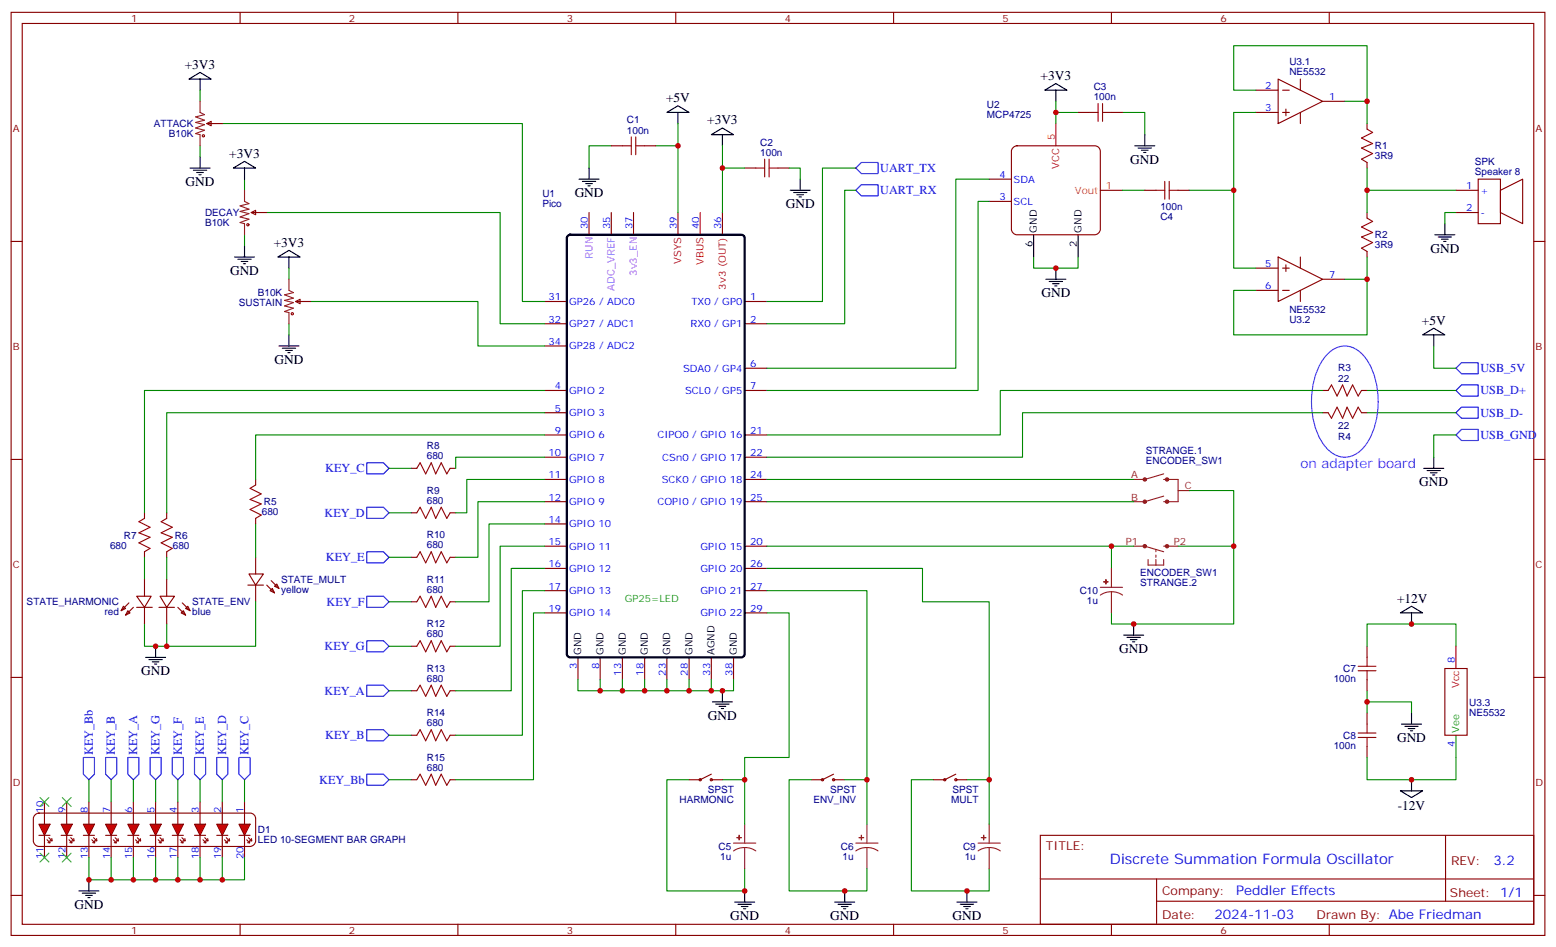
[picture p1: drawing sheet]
<svg xmlns="http://www.w3.org/2000/svg" width="494mm" height="300mm" viewBox="0 0 494 300" stroke-linecap="round" stroke-linejoin="round" font-family="sans-serif">
<g fill="none" stroke="#870000" stroke-width=".35">
<path d="M3.5 3.9h486.9v292.8h-486.9zM7.1 7.4h479.7v285.8h-479.7zM76.2 3.9v3.5M145.3 3.9v3.5M214.5 3.9v3.5M283.6 3.9v3.5M352.8 3.9v3.5M421.9 3.9v3.5M65.6 39.2l1.4-.7v1.4zM65.6 39.2h5M342.2 35.7h3.5M352.8 35.7h3.5"/>
<path d="M398.6 28.6h7.1M398.6 35.7h7.1M405.7 25.1l14.1 7-14.1 7.1zM407.1 28.6h2.1M407.1 35.7h2.1M408.2 34.6v2.1M412.7 25.1v3.5M412.7 35.7v3.5M419.8 32.1h7.1M433.9 39.2v1.8M194 46.2h3.6M204.6 46.2h3.5"/>
<path d="M236.4 53.3h3.5M246.9 53.3h3.6M314 56.8h7M321.6 46.8l1.2-.6h24.7l1.2 .6 .5 1.2v24.7l-.5 1.3-1.2 .5h-24.7l-1.3-.6-.5-1.2v-24.7zM433.9 51.5v1.8M469.2 56.8h7v14.1h-7zM3.5 76.6h3.6M79.7 67.4l1.4-.7v1.4zM79.7 67.4h5M187 67.4v7.1M194 67.4v7.1M201.1 67.4v7.1"/>
<path d="M215.2 67.4v7.1M229.3 67.4v7.1M314 63.9h7M349.2 60.4h7.1M363.4 60.4h3.5M373.9 60.4h3.6M433.9 67.4v1.8M433.9 79.8v1.7M462.1 60.4h7.1M462.1 67.4h7.1M476.2 60.4l7.1-3.6v14.1l-7.1-3.5zM486.8 76.6h3.6"/>
<path d="M93.8 95.6l1.4-.7v1.4zM93.8 95.6h5M172.9 95.6h7M236.4 95.6h7M398.6 92.1h7.1M398.6 85.1h7.1M405.7 81.5l14.1 7.1-14.1 7zM407.1 92.1h2.1M407.1 85.1h2.1M408.2 84v2.1M412.7 81.5v3.6M412.7 92.1v3.5"/>
<path d="M419.8 88.6h7.1M172.9 109.7h7M172.9 102.7h7M236.4 102.7h7M236.4 116.8h7M172.9 138h7M172.9 123.9h7M172.9 130.9h7M236.4 138h7M236.4 123.9h7M419.8 123.9h1.8M419.8 130.9h1.8"/>
<path d="M432.2 123.9h1.7M432.2 130.9h1.7M3.5 145.7h3.6M81.1 152.1v1.7M172.9 159.1h7M172.9 152.1h7M172.9 145h7M236.4 159.1h7M236.4 152.1h7M236.4 145h7M486.8 145.7h3.6M45.9 162.7v1.7"/>
<path d="M45.9 175v1.8M52.9 162.7v1.7M52.9 175v1.8M81.1 164.4v1.8M81.1 176.8v5.3M172.9 173.2h7M172.9 166.2h7M236.4 173.2h7M39.2 192.3l.7 .7-1.4 .7zM40.6 193.7l.7 .7-1.4 .7zM40.9 191.2l-2.4 2.5M42.3 192.7l-2.4 2.4"/>
<path d="M43.4 189.1h4.6l-2.1 3.6zM43.4 192.7h4.9M45.9 183.8v5.3M45.9 192.7v5.2M50.4 192.7h5M50.8 189.1h4.6l-2.5 3.6zM52.9 183.8v5.3M52.9 192.7v5.2M56.4 192.7l2.5 2.4M57.5 194.4l.7-.7 .7 1.4zM57.9 191.2l2.4 2.5M58.9 193l.7-.7 .7 1.4z"/>
<path d="M78.7 185.6h4.9M79 182.1h4.6l-2.5 3.5zM81.1 185.6v5.3M84.7 185.6l2.4 2.5M85.7 187.4l.7-.7 .7 1.4zM86.1 184.2l2.4 2.5M87.8 185.2l.7 1.5-1.4-.8zM172.9 194.4h7M172.9 187.4h7M172.9 180.3h7M236.4 194.4h7M236.4 187.4h7"/>
<path d="M236.4 180.3h7M3.5 214.9h3.6M183.4 208.5v7.1M190.5 208.5v7.1M197.6 208.5v7.1M204.6 208.5v7.1M211.7 208.5v7.1M218.7 208.5v7.1M225.8 208.5v7.1M232.8 208.5v7.1M433.9 205v3.5M433.9 215.6v3.5"/>
<path d="M458.6 212.1h7.1v21.1h-7.1zM486.8 214.9h3.6M433.9 226.2v3.5M433.9 236.7v3.6M49.4 257.9v3.5M56.4 257.9v3.5M63.5 257.9v3.5M70.6 257.9v3.5M77.6 257.9v3.5M225.8 245.6l-3.6 1.7h-3.5M225.8 247.3h3.5M264.6 245.6l-3.5 1.7h-3.6"/>
<path d="M264.6 247.3h3.5M303.4 245.6l-3.5 1.7h-3.6M303.4 247.3h3.5M47.6 265h3.6M49.4 265v3.5M50.2 266.4l.9 .9M50.8 265.7l1 1M51.1 266.7v.7l-.6-.1M51.7 266l.1 .7h-.6M54.7 265h3.5M56.4 265v3.5M57.2 266.4l.9 .9"/>
<path d="M57.7 265.7l1 1M58.1 266.7v.7l-.6-.1M58.7 266l.1 .7h-.6M61.7 265h3.6M63.5 265v3.5M64.4 266.4l.9 .9M65 265.7l1 1M65.3 266.7v.7l-.6-.1M65.9 266l.1 .7h-.6M68.8 265h3.5M70.6 265v3.5M71.3 266.4l.9 1"/>
<path d="M71.8 265.7l1 1M72.2 266.7l-.1 .7-.6-.1M72.8 266l.1 .7h-.6M75.8 265h3.6M77.6 265v3.5M78.3 266.4l.9 1M78.9 265.7l1 1M79.2 266.7v.7l-.6-.1M79.8 266l.1 .7h-.6M330.2 265h156.6v28.2h-156.6zM330.2 278.8h156.5M367.1 278.8v14.1"/>
<path d="M458.8 265v20.9M3.5 284h3.6M76.2 293.2v3.5M145.3 293.2v3.5M214.5 293.2v3.5M283.6 293.2v3.5M352.8 293.2v3.5M367.1 285.9h119.6M421.9 293.2v3.5M486.8 284h3.6"/>
<circle cx="222.3" cy="247.3" r=".35"/>
<circle cx="225.8" cy="247.3" r=".35"/>
<circle cx="261.1" cy="247.3" r=".35"/>
<circle cx="264.6" cy="247.3" r=".35"/>
<circle cx="299.9" cy="247.3" r=".35"/>
<circle cx="303.4" cy="247.3" r=".35"/>
</g>
<path d="M335.1 39.2v7M222.2 67.4v7.1M462.1 205v7.1" fill="none" stroke="#f00" stroke-width=".35"/>
<path d="M180.2 74.9l.8-.4h54.3l.6 .2 .4 .5 .1 132.3-.3 .6-.5 .4h-54.6l-.7-.2-.3-.5-.1-132.3z" fill="none" stroke="#000" stroke-width=".71"/>
<g fill="none" stroke="#000" stroke-width=".35">
<path d="M60 25.1l3.5-2.1 3.5 2.1zM63.5 25.1v3.5M211.7 35.7l3.5-2.2 3.5 2.2zM215.2 35.7v3.5M331.6 28.6l3.5-2.1 3.6 2.1zM335.1 28.6v3.5M60.3 53.3h6.4M61.4 54h4.2M62.4 54.7h2.2M63.1 55.4h.8M63.5 49.8v3.5M74.1 53.3l3.5-2.1 3.5 2.1z"/>
<path d="M77.6 53.3v3.5M183.8 56.8h6.3M184.9 57.5h4.2M185.9 58.2h2.1M186.6 58.9h.7M187 53.3v3.5M225.8 42.7l3.5-2.1 3.5 2.1zM229.3 42.7v3.5M254 56.8v3.6M360.2 46.2h6.3M361.2 47h4.3M362.3 47.7h2.1"/>
<path d="M363 48.4h.7M363.4 42.7v3.5M77.6 78v3.5M250.8 60.4h6.4M251.9 61.1h4.2M252.9 61.8h2.2M253.6 62.5h.8M328.1 74.5v7M342.2 74.5v7M455.4 74.5h6.4M456.5 75.2h4.2M457.6 75.9h2.1"/>
<path d="M458.3 76.6h.7M458.6 70.9v3.6M74.4 81.5h6.4M75.5 82.2h4.2M76.6 82.9h2.1M77.3 83.6h.7M88.2 81.5l3.5-2.1 3.5 2.1zM91.7 81.5v3.6M332 88.6h6.3M333 89.3h4.3M334.1 90h2.1M334.8 90.7h.7"/>
<path d="M335.1 85.1v3.5M88.5 109.7h6.4M89.6 110.5h4.2M90.7 111.2h2.1M91.4 111.9h.7M91.7 106.2v3.5M451.6 106.2l3.5-2.1 3.5 2.1zM455.1 106.2v3.5M451.9 148.6h6.4M453 149.3h4.2M454 150h2.1M454.7 150.7h.7"/>
<path d="M455.1 145v3.6M359.8 197.9v3.6M444.5 194.4l3.5-2.1 3.6 2.1zM448 194.4v3.5M46.2 208.5h6.4M47.3 209.2h4.2M48.3 209.9h2.1M49 210.6h.7M49.4 205v3.5M229.3 219.1v3.5M356.7 201.5h6.3M357.7 202.2h4.2"/>
<path d="M358.8 202.9h2.1M359.5 203.6h.7M226.1 222.6h6.4M227.2 223.3h4.2M228.2 224h2.2M229 224.8h.7M444.9 229.7h6.3M445.9 230.4h4.2M447 231.1h2.1M447.7 231.8h.7M448 226.2v3.5M444.5 250.9h7.1l-3.6 2.1z"/>
<path d="M448 247.3v3.6M28.2 279.1v3.5M25 282.6h6.4M26.1 283.3h4.2M27.2 284h2.1M27.9 284.7h.7M233.2 286.1h6.3M234.2 286.8h4.3M235.3 287.5h2.1M236 288.3h.7M236.4 282.6v3.5M264.9 286.1h6.4"/>
<path d="M266 286.8h4.2M267.1 287.5h2.1M267.8 288.3h.7M268.1 282.6v3.5M303.7 286.1h6.4M304.8 286.8h4.2M305.9 287.5h2.1M306.6 288.3h.7M306.9 282.6v3.5"/>
</g>
<g fill="none" stroke="#008700" stroke-width=".35">
<path d="M63.5 28.6v3.5M70.6 39.2h95.2v56.4h7.1M215.2 39.2v28.2M335.1 32.1v7.1M335.1 35.7h7.1M356.3 35.7h7.1v7M398.6 28.6h-7v-14.1h42.3v24.7M398.6 35.7h-7v49.4h7M426.9 32.1h7M63.5 46.2v3.6M77.6 56.8v3.6M194 46.2h-7v7.1"/>
<path d="M208.1 46.2h7.1M229.3 46.2v21.2M229.3 53.3h7.1M250.5 53.3h3.5v3.5M271.6 53.3h-10.5v42.3h-17.7M314 56.8h-10.6v60h-60M433.9 53.3v14.1M77.6 74.5v3.5M84.7 67.4h74v35.3h14.2M271.6 60.4h-3.5v42.3h-24.7M314 63.9h-3.6v60h-67M356.3 60.4h7.1"/>
<path d="M377.5 60.4h14.1M433.9 60.4h28.2M462.1 67.4h-3.5v3.5M91.7 85.1v3.5M98.8 95.6h52.9v14.1h21.2M328.1 81.5v3.6h14.1v-3.6M426.9 88.6h7M433.9 81.5v24.7h-42.3v-14.1h7M91.7 102.7v3.5M455.1 109.7v7.1h7M419.8 123.9h-102.3v14.1h-74.1M419.8 130.9h-95.2v14.1h-81.2"/>
<path d="M433.9 130.9h28.2M433.9 123.9h28.2M462.1 138h-7v7M243.4 152.1h116.4M243.4 159.1h116.4M377.5 155.6h14.1v42.3h-38.8v-3.5M45.9 176.8v7M52.9 176.8v7M81.1 166.2v10.6M243.4 173.2h116.4M352.8 173.2v7.1M373.9 173.2h17.7"/>
<path d="M45.9 197.9v7.1h7v-7.1M81.1 190.9v14.1h-28.2M243.4 180.3h49.4v10.6h21.2v70.5M243.4 187.4h31.8v74M243.4 194.4h7.1v45.9h-14.1v21.1M183.4 215.6v3.5h49.4v-3.5M190.5 215.6v3.5M197.6 215.6v3.5M204.6 215.6v3.5M211.7 215.6v3.5M218.7 215.6v3.5M225.8 215.6v3.5"/>
<path d="M433.9 205v-7.1h28.2v7.1M433.9 219.1v7.1M433.9 222.6h14.1v3.6M218.7 247.3h-7v35.3h24.7v-7M229.3 247.3h7.1M257.5 247.3h-7v35.3h24.7v-7M268.1 247.3h7.1M296.3 247.3h-7v35.3h24.7v-7M306.9 247.3h7.1M433.9 240.3v7h28.2v-7"/>
</g>
<g fill="none" stroke="#a10000" stroke-width=".35">
<path d="M345.7 35.7h2.8M348.5 32.8v5.7M350 35.7h2.8M350 32.8v5.7M197.6 46.2h2.8M200.4 43.4v5.7M201.8 46.2h2.8M201.8 43.4v5.7M239.9 53.3h2.8M242.7 50.5v5.6M244.1 53.3h2.8M244.1 50.5v5.6"/>
<path d="M369.7 57.5v5.7M371.1 57.5v5.7M433.9 41l1.8 1-3.5 1.8 3.5 1.7-3.5 1.5 3.5 1.7-3.5 1.8 1.7 1M366.9 60.4h2.8M371.1 60.4h2.8M433.9 69.2l1.8 1-3.5 1.8 3.5 1.8-3.5 1.4 3.5 1.7-3.5 1.8 1.7 1.1M421.6 123.9l1-1.8 1.8 3.5 1.8-3.5 1.4 3.5 1.7-3.5 1.8 3.5 1.1-1.7M421.6 130.9l1 1.8 1.8-3.5 1.8 3.5 1.4-3.5 1.7 3.5 1.8-3.5 1.1 1.7M81.1 153.8l-1.7 1.1 3.5 1.8-3.5 1.7 3.5 1.4-3.5 1.8 3.5 1.8-1.8 1M45.9 164.4l-1.8 1.1 3.5 1.8-3.5 1.7 3.5 1.4-3.5 1.8 3.5 1.8-1.7 1M52.9 164.4l-1.7 1.1 3.5 1.8-3.5 1.7 3.5 1.4-3.5 1.8 3.5 1.8-1.8 1M431.1 212.8h5.6"/>
<path d="M431.1 211.3h5.6M433.9 208.5v2.8M433.9 212.8v2.8M431.1 233.9h5.6M431.1 232.5h5.6M433.9 229.7v2.8M433.9 233.9v2.8"/>
<circle cx="64.6" cy="43.1" r=".35"/>
<circle cx="78.7" cy="71.3" r=".35"/>
<circle cx="92.8" cy="99.5" r=".35"/>
</g>
<g fill="none" stroke="#00f" stroke-width=".35">
<path d="M273.4 58.6h5.3v3.5h-5.3l-1.8-1.7zM273.4 51.5h5.3v3.6h-5.3l-1.8-1.8zM463.9 115h5.3v3.6h-5.3l-1.8-1.8zM463.9 122.1h5.3v3.5h-5.3l-1.8-1.7zM463.9 129.2h5.3v3.5h-5.3l-1.8-1.8zM463.9 136.2h5.3v3.5h-5.3l-1.8-1.7zM116.4 146.8h5.3l1.8 1.8-1.8 1.7h-5.3zM116.4 175h5.3l1.8 1.8-1.8 1.7h-5.3zM116.4 160.9h5.3l1.8 1.8-1.8 1.7h-5.3zM116.4 189.1h5.3l1.8 1.8-1.8 1.8h-5.3zM116.4 203.2h5.3l1.8 1.8-1.8 1.8h-5.3zM116.4 217.3h5.3l1.8 1.8-1.8 1.8h-5.3z"/>
<path d="M116.4 231.5h5.3l1.8 1.7-1.8 1.8h-5.3zM116.4 245.6h5.3l1.8 1.7-1.8 1.8h-5.3z"/>
</g>
<path d="M421.5 112.2a7.3 7.3 0 0 1 11.6 1 25.9 25.9 0 0 1 2.3 24.6 11.1 11.1 0 0 1-7.4 7.1 8.3 8.3 0 0 1-8.2-4.4 26.3 26.3 0 0 1 0-26.2z" fill="none" stroke="#60f" stroke-width=".35"/>
<g fill="none" stroke="#8c2424" stroke-width=".35">
<path d="M63.5 32.1v3.6l1.4 .7-2.8 .7 2.8 1-2.8 .7 2.8 .7-2.8 1.1 2.8 .7-2.8 1.1 1.4 .3v3.5M77.6 60.4v3.5l1.4 .7-2.8 .7 2.8 1.1-2.8 .7 2.8 .7-2.8 1 2.8 .7-2.8 1.1 1.4 .3v3.6M91.7 88.6v3.5l1.4 .7-2.8 .7 2.8 1.1-2.8 .7 2.8 .7-2.8 1 2.8 .8-2.8 1 1.4 .4v3.5M369.4 150.3l-6 1.8h-3.6M369.4 152.1h4.5v7h-4.5M369.4 157.4l-6 1.7h-3.6M373.9 155.6h3.6M359.8 173.2h3.6l6 1.8M364.4 177.5v1.7h5v-1.7M366.9 174.3v.7M366.9 176.1v.7M366.9 177.5v1.7"/>
<path d="M369.4 173.2h4.5M232.8 267.4h7.1M236.4 268.9l1.8 .2 1.7 .8M236.4 268.9l-1.9 .2-1.7 .8M236.4 261.4v6M236.4 268.9v6.7M271.6 267.4h7.1M275.2 268.9l1.8 .2 1.7 .8M275.2 268.9l-1.9 .2-1.7 .8M275.2 261.4v6M275.2 268.9v6.7M310.4 267.4h7.1"/>
<path d="M314 268.9l1.8 .2 1.7 .8M314 268.9l-1.9 .2-1.7 .8M314 261.4v6M314 268.9v6.7"/>
</g>
<path d="M462.1 233.2v7.1" fill="none" stroke="#0c0" stroke-width=".35"/>
<g fill="#8c2424" stroke="#8c2424" stroke-width=".35">
<path d="M233.9 265.7h1.4z"/>
<path d="M234.6 265v1.4z"/>
<path d="M272.7 265.7h1.4z"/>
<path d="M273.4 265v1.4z"/>
<path d="M311.5 265.7h1.4z"/>
<path d="M312.2 265v1.4z"/>
</g>
<g fill="none" stroke="#8c2424" stroke-width=".71">
<circle cx="363.4" cy="159.1" r=".35"/>
<circle cx="363.4" cy="152.1" r=".35"/>
<circle cx="370.4" cy="159.1" r=".35"/>
<circle cx="370.4" cy="152.1" r=".35"/>
<circle cx="363.4" cy="173.2" r=".35"/>
<circle cx="370.4" cy="173.2" r=".35"/>
</g>
<g fill="#f00" stroke="#870000" stroke-width=".35">
<path d="M47.6 261.4h3.6l-1.8 3.6z"/>
<path d="M54.7 261.4h3.5l-1.8 3.6z"/>
<path d="M61.7 261.4h3.6l-1.8 3.6z"/>
<path d="M68.8 261.4h3.5l-1.7 3.6z"/>
<path d="M75.8 261.4h3.6l-1.8 3.6z"/>
</g>
<path d="M11.2 258.4l1.1-.5h67.1l.9 .3 .8 1v7.5l-.5 1.3-1.2 .5h-67.1l-1.2-.6-.5-1.2v-7zM14.1 254.4v3.5M21.2 254.4v3.5M28.2 254.4v3.5M35.3 254.4v3.5M42.3 254.4v3.5M49.4 254.4v3.5M56.4 254.4v3.5M63.5 254.4v3.5M70.6 254.4v3.5M77.6 254.4v3.5" fill="none" stroke="#870000" stroke-width=".35"/>
<g fill="#f00" stroke="#870000" stroke-width=".35">
<path d="M40.6 261.4h3.5l-1.8 3.6z"/>
<path d="M33.5 261.4h3.5l-1.7 3.6z"/>
<path d="M26.5 261.4h3.5l-1.8 3.6z"/>
<path d="M19.4 261.4h3.5l-1.7 3.6z"/>
<path d="M12.3 261.4h3.6l-1.8 3.6z"/>
</g>
<g fill="none" stroke="#870000" stroke-width=".35">
<path d="M130.5 148.6h1.8M142.9 148.6h1.7M130.5 162.7h1.8M130.5 176.8h1.8M142.9 162.7h1.7M142.9 176.8h1.7M130.5 190.9h1.8M142.9 190.9h1.7M130.5 205h1.8M130.5 219.1h1.8M142.9 205h1.7M142.9 219.1h1.7"/>
<path d="M130.5 233.2h1.8M142.9 233.2h1.7M14.1 257.9v3.5M21.2 257.9v3.5M28.2 257.9v3.5M35.3 257.9v3.5M42.3 257.9v3.5M130.5 247.3h1.8M142.9 247.3h1.7M12.3 265h3.6M14.1 265v7M14.9 266.4l1 .9"/>
<path d="M15.5 265.7l1 1M15.8 266.7v.7l-.6-.1M16.4 266l.1 .7h-.6M19.4 265h3.5M21.2 265v7M21.9 266.4l.9 .9M22.5 265.7l.9 1M22.8 266.7v.7l-.6-.1M23.4 266l.1 .7h-.6M26.5 265h3.5M28.2 265v7M29.1 266.4l1 .9"/>
<path d="M29.7 265.7l1 1M30 266.7v.7l-.6-.1M30.6 266l.2 .7h-.6M33.5 265h3.5M35.3 265v7M36 266.4l.9 1M36.5 265.7l1 1M36.9 266.7v.7l-.6-.1M37.5 266l.1 .7h-.6M40.6 265h3.5M42.3 265v7M43 266.4l1 1"/>
<path d="M43.6 265.7l1 1M43.9 266.7v.7l-.6-.1M44.5 266l.1 .7h-.6M49.4 268.5v3.5M56.4 268.5v3.5M63.5 268.5v3.5M70.6 268.5v3.5M77.6 268.5v3.5"/>
</g>
<g fill="none" stroke="#008700" stroke-width=".35">
<path d="M172.9 138h-91.8v14.1M172.9 130.9h-120v31.8M172.9 123.9h-127v38.8M123.5 148.6h7M172.9 145h-28.3v3.6M172.9 152.1h-24.7v10.6h-3.6M172.9 159.1h-21.2v17.7h-7.1M123.5 176.8h7M123.5 162.7h7M172.9 166.2h-17.7v24.7h-10.6M172.9 173.2h-14.2v31.8h-14.1M123.5 190.9h7"/>
<path d="M172.9 180.3h-10.6v38.8h-17.7M172.9 187.4h-7.1v45.8h-21.2M172.9 194.4h-3.6v52.9h-24.7M123.5 219.1h7M123.5 205h7M123.5 233.2h7M28.2 247.3v7.1M35.3 247.3v7.1M42.3 247.3v7.1M49.4 247.3v7.1M56.4 247.3v7.1M63.5 247.3v7.1"/>
<path d="M70.6 247.3v7.1M77.6 247.3v7.1M123.5 247.3h7M28.2 272v7.1h49.4v-7.1M35.3 272v7.1M42.3 272v7.1M49.4 272v7.1M56.4 272v7.1M63.5 272v7.1M70.6 272v7.1"/>
</g>
<path d="M26.5 240.3h3.5v5.3l-1.8 1.7-1.7-1.7zM33.5 240.3h3.5v5.3l-1.7 1.7-1.8-1.7zM40.6 240.3h3.5v5.3l-1.8 1.7-1.7-1.7zM47.6 240.3h3.6v5.3l-1.8 1.7-1.8-1.7zM54.7 240.3h3.5v5.3l-1.8 1.7-1.7-1.7zM61.7 240.3h3.6v5.3l-1.8 1.7-1.8-1.7zM68.8 240.3h3.5v5.3l-1.7 1.7-1.8-1.7zM75.8 240.3h3.6v5.3l-1.8 1.7-1.8-1.7z" fill="none" stroke="#00f" stroke-width=".35"/>
<path d="M12.7 253l2.8 2.8M15.5 253l-2.8 2.8M19.8 253l2.8 2.8M22.6 253l-2.8 2.8M12.7 270.6l2.8 2.8M15.5 270.6l-2.8 2.8M19.8 270.6l2.8 2.8M22.6 270.6l-2.8 2.8" fill="none" stroke="#3c3" stroke-width=".35"/>
<path d="M132.3 148.6l1-1.8 1.8 3.5 1.8-3.5 1.4 3.5 1.8-3.5 1.7 3.5 1.1-1.7M132.3 162.7l1-1.8 1.8 3.5 1.8-3.5 1.4 3.5 1.8-3.5 1.7 3.5 1.1-1.7M132.3 176.8l1-1.8 1.8 3.5 1.8-3.5 1.4 3.5 1.8-3.5 1.7 3.5 1.1-1.7M132.3 190.9l1-1.8 1.8 3.6 1.8-3.6 1.4 3.6 1.8-3.6 1.7 3.6 1.1-1.8M132.3 205l1-1.8 1.8 3.6 1.8-3.6 1.4 3.6 1.8-3.6 1.7 3.6 1.1-1.8M132.3 219.1l1-1.8 1.8 3.6 1.8-3.6 1.4 3.6 1.8-3.6 1.7 3.6 1.1-1.8M132.3 233.2l1-1.7 1.8 3.5 1.8-3.5 1.4 3.5 1.8-3.5 1.7 3.5 1.1-1.8M132.3 247.3l1-1.7 1.8 3.5 1.8-3.5 1.4 3.5 1.8-3.5 1.7 3.5 1.1-1.8" fill="none" stroke="#a10000" stroke-width=".35"/>
<path d="M349.2 186.3h7.1M352.8 187.7l1.8 .2 1.7 .9M352.8 187.7l-1.9 .3-1.7 .8M352.8 180.3v6M352.8 187.7v6.7" fill="none" stroke="#8c2424" stroke-width=".35"/>
<g fill="#8c2424" stroke="#8c2424" stroke-width=".35">
<path d="M350.3 184.5l1.4 .1z"/>
<path d="M351 183.8v1.4z"/>
</g>
<g fill="#c00">
<circle cx="229.3" cy="219.1" r=".88"/>
<circle cx="190.5" cy="219.1" r=".88"/>
<circle cx="197.6" cy="219.1" r=".88"/>
<circle cx="204.6" cy="219.1" r=".88"/>
<circle cx="211.7" cy="219.1" r=".88"/>
<circle cx="218.7" cy="219.1" r=".88"/>
<circle cx="225.8" cy="219.1" r=".88"/>
<circle cx="335.1" cy="85.1" r=".88"/>
<circle cx="335.1" cy="35.7" r=".88"/>
<circle cx="215.2" cy="46.2" r=".88"/>
<circle cx="229.3" cy="53.3" r=".88"/>
<circle cx="433.9" cy="32.1" r=".88"/>
<circle cx="433.9" cy="88.6" r=".88"/>
<circle cx="391.6" cy="60.4" r=".88"/>
<circle cx="433.9" cy="60.4" r=".88"/>
<circle cx="433.9" cy="222.6" r=".88"/>
<circle cx="448" cy="247.3" r=".88"/>
<circle cx="448" cy="197.9" r=".88"/>
<circle cx="236.4" cy="282.6" r=".88"/>
<circle cx="49.4" cy="205" r=".88"/>
<circle cx="268.1" cy="282.6" r=".88"/>
<circle cx="306.9" cy="282.6" r=".88"/>
<circle cx="52.9" cy="205" r=".88"/>
<circle cx="314" cy="247.3" r=".88"/>
<circle cx="275.2" cy="247.3" r=".88"/>
<circle cx="236.4" cy="247.3" r=".88"/>
<circle cx="359.8" cy="197.9" r=".88"/>
<circle cx="391.6" cy="173.2" r=".88"/>
<circle cx="352.8" cy="173.2" r=".88"/>
<circle cx="70.6" cy="279.1" r=".88"/>
<circle cx="63.5" cy="279.1" r=".88"/>
<circle cx="56.4" cy="279.1" r=".88"/>
<circle cx="49.4" cy="279.1" r=".88"/>
<circle cx="42.3" cy="279.1" r=".88"/>
<circle cx="35.3" cy="279.1" r=".88"/>
<circle cx="28.2" cy="279.1" r=".88"/>
</g>
<text font-size="4.6" fill="#00f" x="352.3" y="274">Discrete Summation Formula Oscillator</text>
<g font-size="4.2">
<text x="58.7" y="21.8">+3V3</text>
<text x="330.3" y="25.4">+3V3</text>
<text x="211.4" y="32.4">+5V</text>
<text x="224.5" y="39.5">+3V3</text>
<text x="72.8" y="50.1">+3V3</text>
<text x="358.8" y="51.9">GND</text>
<text x="58.9" y="58.9">GND</text>
<text x="182.4" y="62.5">GND</text>
<text x="249.4" y="66">GND</text>
<text x="86.9" y="78.3">+3V3</text>
<text x="454" y="80.1">GND</text>
<text x="73" y="87.2">GND</text>
<text x="330.6" y="94.2">GND</text>
<text x="451.3" y="103">+5V</text>
<text x="87.1" y="115.4">GND</text>
<text x="450.5" y="154.2">GND</text>
<text x="443.4" y="191.2">+12V</text>
<text x="355.2" y="207.1">GND</text>
<text x="44.8" y="214.2">GND</text>
<text x="224.7" y="228.3">GND</text>
<text x="443.4" y="235.3">GND</text>
<text x="443.7" y="256.9">-12V</text>
<text x="23.6" y="288.3">GND</text>
<text x="231.8" y="291.8">GND</text>
<text x="263.6" y="291.8">GND</text>
<text x="302.4" y="291.8">GND</text>
</g>
<text font-size="4.2" fill="#60f" x="412.7" y="148.6">on adapter board</text>
<g font-size="4.2" fill="#00f">
<text x="474" y="274.2">3.2</text>
<text x="392.4" y="283.8">Peddler Effects</text>
<text x="385.5" y="291.6">2024-11-03</text>
</g>
<g font-size="3.9" fill="#00f">
<text x="279.4" y="54.6">UART_TX</text>
<text x="279.4" y="61.6">UART_RX</text>
<text x="469.9" y="118.1">USB_5V</text>
<text x="469.9" y="125.1">USB_D+</text>
<text x="469.9" y="132.2">USB_D-</text>
<text x="469.9" y="139.2">USB_GND</text>
<text x="103.3" y="149.8">KEY_C</text>
<text x="103" y="163.9">KEY_D</text>
<text x="103.4" y="178.1">KEY_E</text>
<text x="103.7" y="192.2">KEY_F</text>
<text x="103" y="206.3">KEY_G</text>
<text x="103" y="220.4">KEY_A</text>
<text x="29.4" y="239.6" transform="rotate(-90 29.4 239.6)">KEY_Bb</text>
<text x="36.5" y="239.6" transform="rotate(-90 36.5 239.6)">KEY_B</text>
<text x="43.6" y="239.6" transform="rotate(-90 43.6 239.6)">KEY_A</text>
<text x="50.6" y="239.6" transform="rotate(-90 50.6 239.6)">KEY_G</text>
<text x="57.7" y="239.6" transform="rotate(-90 57.7 239.6)">KEY_F</text>
<text x="64.7" y="239.6" transform="rotate(-90 64.7 239.6)">KEY_E</text>
<text x="71.8" y="239.6" transform="rotate(-90 71.8 239.6)">KEY_D</text>
<text x="78.8" y="239.6" transform="rotate(-90 78.8 239.6)">KEY_C</text>
<text x="103.3" y="234.5">KEY_B</text>
<text x="101.3" y="248.6">KEY_Bb</text>
</g>
<g font-size="3.9" fill="#800">
<text x="332" y="269.6">TITLE:</text>
<text x="460.6" y="274.2">REV:</text>
<text x="368.9" y="283.8">Company:</text>
<text x="460.2" y="284.4">Sheet: 1/1</text>
<text x="368.9" y="291.4">Date:</text>
<text x="417.9" y="291.5">Draw</text>
<text x="428.1" y="291.5">n By: Abe Friedman</text>
</g>
<g font-size="3.2" fill="#800">
<text x="41.6" y="6.9">1</text>
<text x="110.8" y="6.9">2</text>
<text x="179.9" y="6.9">3</text>
<text x="249.1" y="6.9">4</text>
<text x="318.2" y="6.9">5</text>
<text x="387.3" y="6.9">6</text>
<text x="4.1" y="42">A</text>
<text x="487.4" y="42">A</text>
<text x="4.1" y="111.2">B</text>
<text x="487.4" y="111.2">B</text>
<text x="4.1" y="180.3">C</text>
<text x="487.4" y="180.3">C</text>
<text x="4.1" y="249.4">D</text>
<text x="487.4" y="249.4">D</text>
<text x="41.6" y="296.2">1</text>
<text x="110.8" y="296.2">2</text>
<text x="179.9" y="296.2">3</text>
<text x="249.1" y="296.2">4</text>
<text x="318.2" y="296.2">5</text>
<text x="387.3" y="296.2">6</text>
</g>
<g font-size="3.2" fill="#000080">
<text x="409.3" y="23.8">NE5532</text>
<text x="409.3" y="20.6">U3.1</text>
<text x="347.1" y="28.6">C3</text>
<text x="313.3" y="34.2">U2</text>
<text x="347.1" y="31.8">100n</text>
<text x="48.9" y="40.3">ATTACK</text>
<text x="199" y="39.1">C1</text>
<text x="313.3" y="37.4">MCP4725</text>
<text x="53.6" y="43.5">B10K</text>
<text x="199" y="42.4">100n</text>
<text x="241.3" y="46.2">C2</text>
<text x="436.4" y="47.4">R1</text>
<text x="241.3" y="49.4">100n</text>
<text x="436.4" y="50.6">3R9</text>
<text x="468.2" y="52.4">SPK</text>
<text x="468.2" y="55.6">Speaker 8</text>
<text x="172.2" y="65.7">Pico</text>
<text x="172.2" y="62.4">U1</text>
<text x="65.1" y="71.7">B10K</text>
<text x="65.1" y="68.5">DECAY</text>
<text x="368.3" y="66.7">100n</text>
<text x="368.3" y="69.9">C4</text>
<text x="436.4" y="75.6">R2</text>
<text x="436.4" y="78.8">3R9</text>
<text x="81.8" y="93.8">B10K</text>
<text x="75.8" y="97">SUSTAIN</text>
<text x="409.3" y="99.4">NE5532</text>
<text x="409.3" y="102.6">U3.2</text>
<text x="424.8" y="117.8">R3</text>
<text x="424.8" y="121">22</text>
<text x="424.8" y="136.2">22</text>
<text x="135.5" y="142.5">R8</text>
<text x="424.8" y="139.4">R4</text>
<text x="135.5" y="145.7">680</text>
<text x="363.7" y="147.3">ENCODER_SW1</text>
<text x="363.7" y="144.1">STRANGE.1</text>
<text x="83.8" y="160.3">R5</text>
<text x="135.5" y="159.8">680</text>
<text x="135.5" y="156.6">R9</text>
<text x="83.1" y="163.5">680</text>
<text x="39.3" y="170.9">R7</text>
<text x="55.5" y="170.9">R6</text>
<text x="135.5" y="174">680</text>
<text x="135.5" y="170.8">R10</text>
<text x="34.9" y="174.1">680</text>
<text x="54.9" y="174">680</text>
<text x="89.3" y="185">STATE_MULT</text>
<text x="135.5" y="184.9">R11</text>
<text x="361.9" y="182.8">ENCODER_SW1</text>
<text x="361.9" y="185.9">STRANGE.2</text>
<text x="89.3" y="188.2">yellow</text>
<text x="135.5" y="188.1">680</text>
<text x="342.7" y="188.5">C10</text>
<text x="345" y="191.7">1u</text>
<text x="8.5" y="192">STATE_HARMONIC</text>
<text x="33.2" y="195.2">red</text>
<text x="61" y="195.2">blue</text>
<text x="61" y="192">STATE_ENV</text>
<text x="135.5" y="202.2">680</text>
<text x="135.5" y="199">R12</text>
<text x="135.5" y="213.1">R13</text>
<text x="426.3" y="213.2">C7</text>
<text x="135.5" y="216.3">680</text>
<text x="423.3" y="216.4">100n</text>
<text x="135.5" y="227.2">R14</text>
<text x="466.4" y="227">NE5532</text>
<text x="466.4" y="223.8">U3.3</text>
<text x="135.5" y="230.4">680</text>
<text x="423.3" y="237.6">100n</text>
<text x="426.3" y="234.4">C8</text>
<text x="135.5" y="244.5">680</text>
<text x="135.5" y="241.3">R15</text>
<text x="224.7" y="251.6">SPST</text>
<text x="263.5" y="251.6">SPST</text>
<text x="302.3" y="251.6">SPST</text>
<text x="215.7" y="254.7">HARMONIC</text>
<text x="258.2" y="254.7">ENV_INV</text>
<text x="301.9" y="254.7">MULT</text>
<text x="81.8" y="267.5">LED 10-SEGMENT BAR GRAPH</text>
<text x="81.8" y="264.3">D1</text>
<text x="228.1" y="269.7">C5</text>
<text x="266.9" y="269.7">C6</text>
<text x="305.7" y="269.7">C9</text>
<text x="228.6" y="272.8">1u</text>
<text x="267.4" y="272.8">1u</text>
<text x="306.2" y="272.8">1u</text>
</g>
<g font-size="3.2" fill="#00f">
<text x="401.6" y="28.3">2</text>
<text x="401.6" y="35.3">3</text>
<text x="421.9" y="31.8">1</text>
<text x="317.2" y="56.5">4</text>
<text x="321.7" y="57.9">SDA</text>
<text x="317.2" y="63.5">3</text>
<text x="321.7" y="64.9">SCL</text>
<text x="465.4" y="60">1</text>
<text x="469.9" y="61.4">+</text>
<text x="465.4" y="67.1">2</text>
<text x="469.9" y="68.5">-</text>
<text x="186.6" y="72.7" transform="rotate(-90 186.6 72.7)">30</text>
<text x="193.7" y="72.7" transform="rotate(-90 193.7 72.7)">35</text>
<text x="200.7" y="72.7" transform="rotate(-90 200.7 72.7)">37</text>
<text x="214.8" y="72.7" transform="rotate(-90 214.8 72.7)">39</text>
<text x="221.9" y="72.7" transform="rotate(-90 221.9 72.7)">40</text>
<text x="229" y="72.7" transform="rotate(-90 229 72.7)">36</text>
<text x="401.6" y="84.7">5</text>
<text x="421.9" y="88.2">7</text>
<text x="174.1" y="95.3">31</text>
<text x="238.1" y="95.3">1</text>
<text x="401.6" y="91.8">6</text>
<text x="180.6" y="96.7">GP26 / ADC0</text>
<text x="219.4" y="96.7">TX0 / GP0</text>
<text x="174.1" y="102.3">32</text>
<text x="180.6" y="103.8">GP27 / ADC1</text>
<text x="219.2" y="103.8">RX0 / GP1</text>
<text x="238.1" y="102.3">2</text>
<text x="174.1" y="109.4">34</text>
<text x="180.6" y="110.8">GP28 / ADC2</text>
<text x="216.8" y="117.9">SDA0 / GP4</text>
<text x="238.1" y="116.5">6</text>
<text x="176.1" y="123.5">4</text>
<text x="180.6" y="124.9">GPIO 2</text>
<text x="217.4" y="124.9">SCL0 / GP5</text>
<text x="238.1" y="123.5">7</text>
<text x="176.1" y="130.6">5</text>
<text x="180.6" y="132">GPIO 3</text>
<text x="176.1" y="137.6">9</text>
<text x="238.1" y="137.6">21</text>
<text x="180.6" y="139">GPIO 6</text>
<text x="208.7" y="139">CIPO0 / GPIO 16</text>
<text x="174.1" y="144.7">10</text>
<text x="180.6" y="146.1">GPIO 7</text>
<text x="210.2" y="146.1">CSn0 / GPIO 17</text>
<text x="238.1" y="144.7">22</text>
<text x="174.1" y="151.7">11</text>
<text x="180.6" y="153.1">GPIO 8</text>
<text x="210" y="153.1">SCK0 / GPIO 18</text>
<text x="238.1" y="151.7">24</text>
<text x="174.1" y="158.8">12</text>
<text x="180.6" y="160.2">GPIO 9</text>
<text x="208.7" y="160.2">COPI0 / GPIO 19</text>
<text x="238.1" y="158.8">25</text>
<text x="174.1" y="165.8">14</text>
<text x="180.6" y="167.3">GPIO 10</text>
<text x="174.1" y="172.9">15</text>
<text x="238.1" y="172.9">20</text>
<text x="174.1" y="180">16</text>
<text x="180.6" y="174.3">GPIO 11</text>
<text x="222.3" y="174.3">GPIO 15</text>
<text x="238.1" y="180">26</text>
<text x="180.6" y="181.4">GPIO 12</text>
<text x="222.3" y="181.4">GPIO 20</text>
<text x="174.1" y="187">17</text>
<text x="180.6" y="188.4">GPIO 13</text>
<text x="222.3" y="188.4">GPIO 21</text>
<text x="238.1" y="187">27</text>
<text x="174.1" y="194.1">19</text>
<text x="180.6" y="195.5">GPIO 14</text>
<text x="222.3" y="195.5">GPIO 22</text>
<text x="238.1" y="194.1">29</text>
<text x="183.1" y="212.3" transform="rotate(-90 183.1 212.3)">3</text>
<text x="190.1" y="212.3" transform="rotate(-90 190.1 212.3)">8</text>
<text x="197.2" y="214.3" transform="rotate(-90 197.2 214.3)">13</text>
<text x="204.3" y="214.3" transform="rotate(-90 204.3 214.3)">18</text>
<text x="211.3" y="214.3" transform="rotate(-90 211.3 214.3)">23</text>
<text x="218.4" y="214.3" transform="rotate(-90 218.4 214.3)">28</text>
<text x="225.4" y="214.3" transform="rotate(-90 225.4 214.3)">33</text>
<text x="232.5" y="214.3" transform="rotate(-90 232.5 214.3)">38</text>
<text x="461.8" y="210.3" transform="rotate(-90 461.8 210.3)">8</text>
<text x="461.8" y="237" transform="rotate(-90 461.8 237)">4</text>
<text x="13.8" y="257.9" transform="rotate(-90 13.8 257.9)">10</text>
<text x="20.8" y="257.9" transform="rotate(-90 20.8 257.9)">9</text>
<text x="27.9" y="257.9" transform="rotate(-90 27.9 257.9)">8</text>
<text x="34.9" y="257.9" transform="rotate(-90 34.9 257.9)">7</text>
<text x="42" y="257.9" transform="rotate(-90 42 257.9)">6</text>
<text x="49" y="257.9" transform="rotate(-90 49 257.9)">5</text>
<text x="56.1" y="257.9" transform="rotate(-90 56.1 257.9)">4</text>
<text x="63.1" y="257.9" transform="rotate(-90 63.1 257.9)">3</text>
<text x="70.2" y="257.9" transform="rotate(-90 70.2 257.9)">2</text>
<text x="77.3" y="257.9" transform="rotate(-90 77.3 257.9)">1</text>
<text x="13.8" y="272.5" transform="rotate(-90 13.8 272.5)">11</text>
<text x="20.8" y="272.5" transform="rotate(-90 20.8 272.5)">12</text>
<text x="27.9" y="272.5" transform="rotate(-90 27.9 272.5)">13</text>
<text x="34.9" y="272.5" transform="rotate(-90 34.9 272.5)">14</text>
<text x="42" y="272.5" transform="rotate(-90 42 272.5)">15</text>
<text x="49" y="272.5" transform="rotate(-90 49 272.5)">16</text>
<text x="56.1" y="272.5" transform="rotate(-90 56.1 272.5)">17</text>
<text x="63.1" y="272.5" transform="rotate(-90 63.1 272.5)">18</text>
<text x="70.2" y="272.5" transform="rotate(-90 70.2 272.5)">19</text>
<text x="77.3" y="272.5" transform="rotate(-90 77.3 272.5)">20</text>
</g>
<g font-size="3.2" fill="#f00">
<text x="334.8" y="44.5" transform="rotate(-90 334.8 44.5)">5</text>
<text x="336.2" y="53.6" transform="rotate(-90 336.2 53.6)">VCC</text>
<text x="216.3" y="83.6" transform="rotate(-90 216.3 83.6)">VSYS</text>
<text x="223.3" y="84" transform="rotate(-90 223.3 84)">VBUS</text>
<text x="230.4" y="91.9" transform="rotate(-90 230.4 91.9)">3v3 (OUT)</text>
<text x="463.2" y="218.2" transform="rotate(-90 463.2 218.2)">Vcc</text>
</g>
<g font-size="3.2" fill="#f60">
<text x="341.2" y="61.4">Vout</text>
<text x="351" y="60">1</text>
</g>
<g font-size="3.2">
<text x="329.1" y="73.8" transform="rotate(-90 329.1 73.8)">GND</text>
<text x="343.3" y="73.8" transform="rotate(-90 343.3 73.8)">GND</text>
<text x="327.7" y="78.3" transform="rotate(-90 327.7 78.3)">6</text>
<text x="341.8" y="78.3" transform="rotate(-90 341.8 78.3)">2</text>
<text x="184.5" y="207.8" transform="rotate(-90 184.5 207.8)">GND</text>
<text x="191.6" y="207.8" transform="rotate(-90 191.6 207.8)">GND</text>
<text x="198.6" y="207.8" transform="rotate(-90 198.6 207.8)">GND</text>
<text x="205.7" y="207.8" transform="rotate(-90 205.7 207.8)">GND</text>
<text x="212.7" y="207.8" transform="rotate(-90 212.7 207.8)">GND</text>
<text x="219.8" y="207.8" transform="rotate(-90 219.8 207.8)">GND</text>
<text x="226.8" y="207.8" transform="rotate(-90 226.8 207.8)">AGND</text>
<text x="233.9" y="207.8" transform="rotate(-90 233.9 207.8)">GND</text>
</g>
<g font-size="3.2" fill="#c0f">
<text x="188" y="82.1" transform="rotate(-90 188 82.1)">RUN</text>
<text x="202.1" y="87.5" transform="rotate(-90 202.1 87.5)">3v3_EN</text>
<text x="195.1" y="92.2" transform="rotate(-90 195.1 92.2)">ADC_VREF</text>
</g>
<g font-size="3.2" fill="#8d2323">
<text x="359.1" y="151.7">A</text>
<text x="376.1" y="155.3">C</text>
<text x="359.1" y="158.8">B</text>
<text x="357.3" y="172.9">P1</text>
<text x="372.5" y="172.9">P2</text>
</g>
<text font-size="3.2" fill="#390" x="198.3" y="190.9">GP25=LED</text>
<text font-size="3.2" fill="#0c0" x="463.2" y="232.5" transform="rotate(-90 463.2 232.5)">Vee</text>
</svg>
